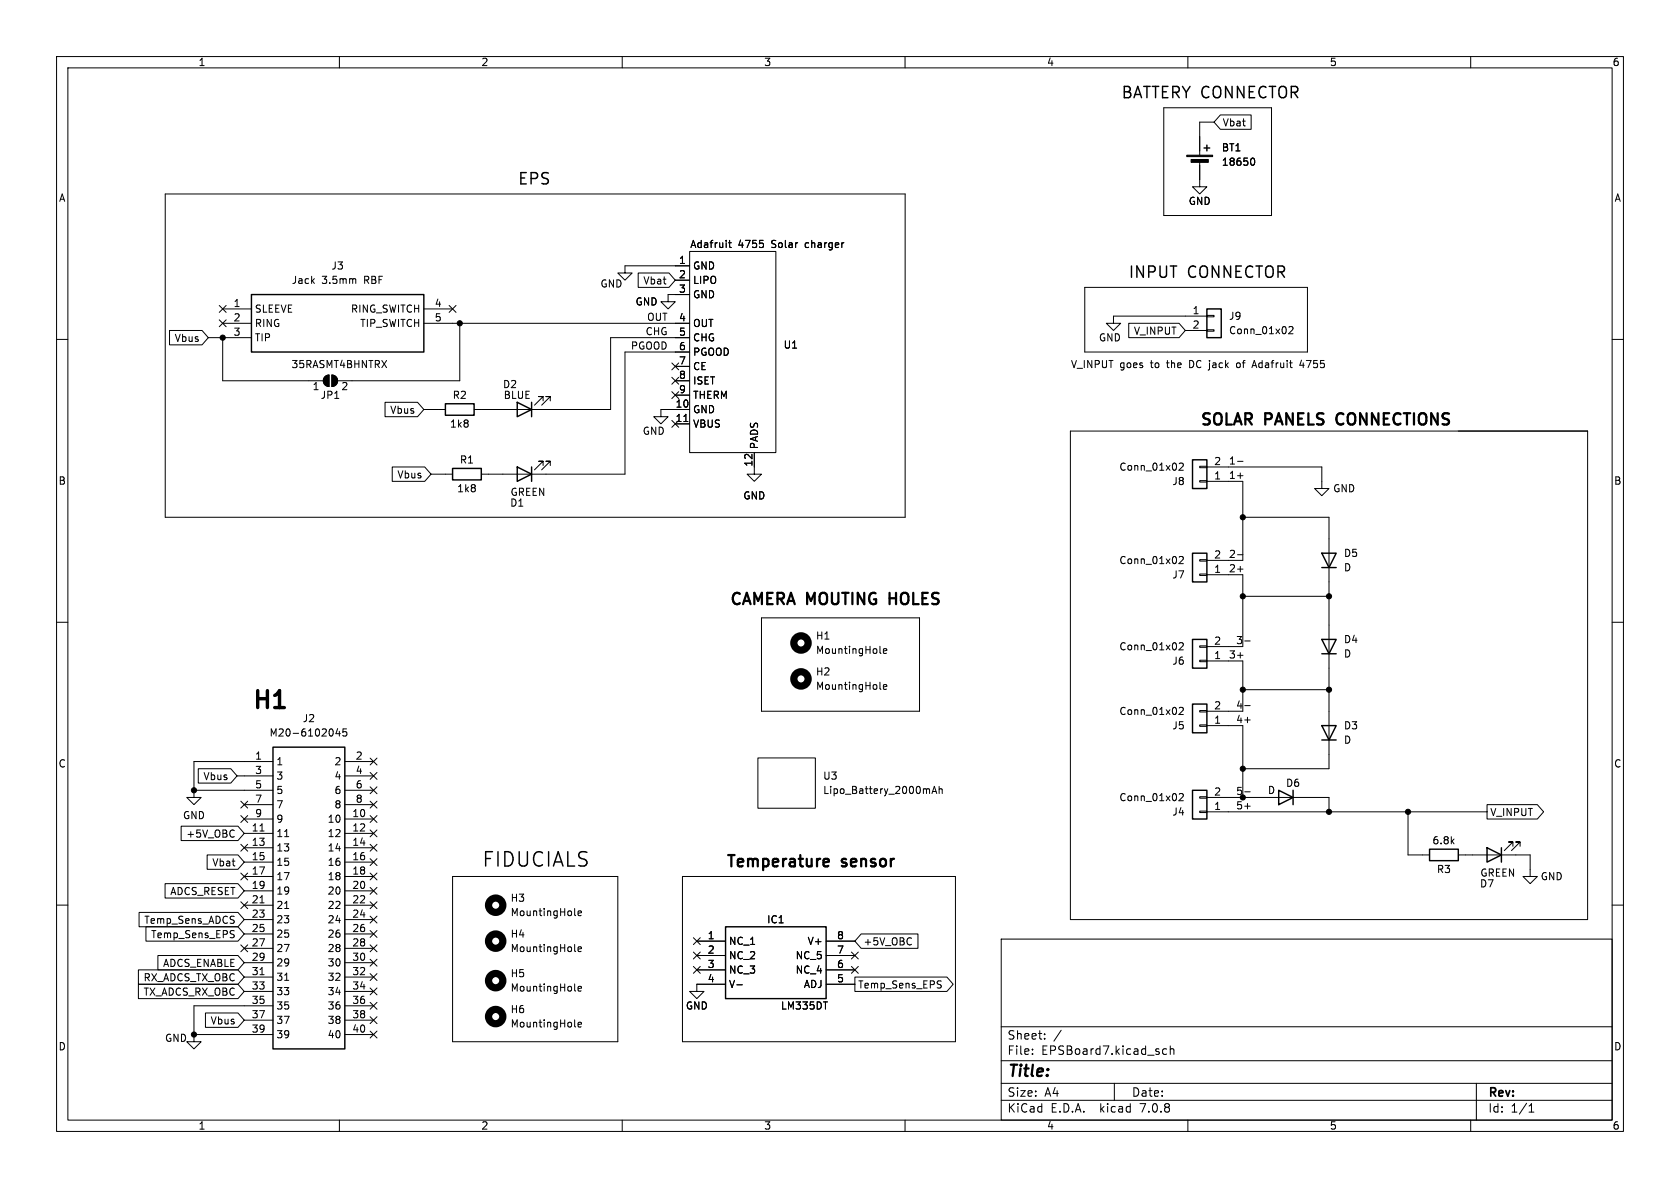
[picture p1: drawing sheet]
<svg xmlns="http://www.w3.org/2000/svg" width="297mm" height="210mm" viewBox="0 0 297 210" stroke-linecap="round" stroke-linejoin="round" font-family="sans-serif">
<g fill="none" stroke="#000" stroke-width=".18">
<path d="M10 10h277v190h-277zM12 12h273v186h-273zM60 10v2M110 10v2M160 10v2M205.7 19.1h19.1v19h-19.1zM210 10v2M260 10v2M29.2 34.3h130.8v57.1h-130.8zM212.1 28.4v4.6h1.3l-1.3 1.3-1.3-1.3h1.3M214.6 21.6h-2.5v5.8M215.7 20.3h5.5v2.6h-5.5l-1.1-1.3z"/>
<path d="M221.3 28l.1-.1a.68 .68 0 0 1 .4 .7 .68 .68 0 0 1-.4 .6h-.1M10 60h2M30 58.4h5.7l1.1 1.3-1.1 1.3h-5.7zM36.8 59.7h7.6M38.8 56.5l1.2 1.3M38.8 54l1.2 1.2M39.4 57.2h5M39.4 59.7v7.6h17.7M39.4 54.6h5M40 56.5l-1.2 1.3M40 54l-1.2 1.2M62.7 49.3l.2 .1v.7"/>
<path d="M74.9 57.2h47M74.9 54.6h5.1M79.4 54l1.2 1.2M80.6 54l-1.2 1.2M81.3 57.2v10.1h-21.6M112.8 48.3h5.5l1.1 1.2-1.1 1.3h-5.5zM119.4 49.5h2.5M121.9 44.5h15.3v35.5h-15.3zM121.9 52.1h-3.8v1.2h1.3l-1.3 1.3-1.3-1.3h1.3M121.9 47h-11.4v1.3h1.3l-1.3 1.2-1.3-1.2h1.3M121.9 59.7h-14v12.7h-24.1M128.8 42.9h.5"/>
<path d="M129 42.5v1.1l.3 .2M134.9 43.1v.5M191.8 50.8h39.3v11.4h-39.3zM199.5 57.1h8.9l1.1 1.3-1.1 1.3h-8.9zM209.5 58.4h3.9M213.4 58.3h1.2v.2h-1.2zM213.4 55.8h1.2v.2h-1.2zM213.4 55.9h-16.6v1.3h1.3l-1.3 1.2-1.2-1.2h1.2M227.9 57.9l.4-.2 .3 .4-.8 .9h.8M285 60h2M57.5 66.6l.7-.3v2a1.02 1.02 0 0 1-1-.6 1.02 1.02 0 0 1 .3-1.1zM58.7 66.3a1.02 1.02 0 0 1 1 1 1.02 1.02 0 0 1-1 1z"/>
<path d="M68.1 71.1h5.7l1.1 1.3-1.1 1.3h-5.7zM74.9 72.4h3.8M96 70.9v-.8h-.8h.8l-1.5 1.5M97.3 70.9v-.8h-.8h.8l-1.5 1.5M118.8 66.7l1.2 1.2M118.8 74.3l1.2 1.2M118.8 64.2l1.2 1.2M118.8 69.2l1.2 1.3M119.4 74.9h2.5M119.4 64.8h2.5M119.4 67.3h2.5M119.4 69.9h2.5"/>
<path d="M120 69.2l-1.2 1.3M120 66.7l-1.2 1.2M120 74.3l-1.2 1.2M120 64.2l-1.2 1.2M120.9 74.5h.7M121.9 72.4h-5.1v1.3h1.3l-1.3 1.2-1.2-1.2h1.2M121.9 62.2h-11.4v21.6h-25.4M189.2 76.2h91.5v86.4h-91.5zM219 64.1l-.3 .1-.1 .2 .1 .5 .3 .1M221.3 65l.4-1.3 .5 1.3M221.4 64.6h.6M230.1 63.7l-.3 .9h.8"/>
<path d="M230.4 64.1v.9M69.3 82.5h5.8l1.1 1.3-1.1 1.3h-5.8zM76.2 83.8h3.8M96 82.3v-.8h-.8h.8l-1.5 1.6M97.3 82.3v-.8h-.8h.8l-1.5 1.6M133.3 80v3.8h1.3l-1.3 1.3-1.2-1.3h1.2M208.5 82l.5-.1 .2 .3-.8 .9h.8M208.5 98.5l.5-.1 .2 .3-.8 .9h.8M212.1 82.4h1.3v.3h-1.3zM212.1 85h1.3v.2h-1.3zM212.1 98.9h1.3v.3h-1.3zM213.4 82.6h20.3v3.8h1.2l-1.2 1.2-1.3-1.2h1.3"/>
<path d="M213.4 85.1h3.8M218.8 98.1h.9M218.8 81.6h.9M218.8 84.1h.9M219.7 91.4h15.2v44.5h-15.2M219.7 85.1v14h-6.3M10 110h2M134.6 109.2h28v16.5h-28zM155.6 115.3l.1 .2M156.2 115.1l.6-.1-.1-.3h-.3l-.2 .1v.7h.5M208.5 113.7l.5-.1 .2 .4-.8 .9h.8M212.1 114.2h1.3v.2h-1.3z"/>
<path d="M212.1 116.7h1.3v.3h-1.3zM212.1 101.5h1.3v.2h-1.3zM213.4 116.8h3.8M213.4 101.6h3.8M218.8 100.6h.9M218.8 115.8h.9M219.7 101.6v12.7h-6.3M219.7 116.8v8.9h-6.3M219.7 105.4h15.2M220.1 113.3h.9M285 110h2M34.3 139.7v1.3h1.3l-1.3 1.2-1.3-1.2h1.3"/>
<path d="M34.3 139.7h14M35 135.9h5.8l1.1 1.3-1.1 1.2h-5.8zM41.9 137.2h6.4M48.3 134.6h-14v5.1M59.7 128.8l-.3 .9h.8M60 129.3v.8M61 134.6h5M61 137.2h5M61 139.7h5M61.3 128.8h-.6l-.1 .7 .2-.2 .4 .1 .1 .2v.4l-.2 .1-.5-.1M65.4 136.6l1.2 1.2M65.4 139.1l1.2 1.2"/>
<path d="M65.4 134l1.2 1.2M66.6 136.6l-1.2 1.2M66.6 139.1l-1.2 1.2M66.6 134l-1.2 1.2M134 134h10.1v8.9h-10.1zM155.6 121.7l.1 .2M156.2 121.4l.6-.1-.1-.2-.3-.1-.2 .2v.6h.5M164.9 139.9h.6M166 139v1.3M166 139.6l.2-.2 .3 .1 .1 .8M208.5 125.2l.5-.2 .2 .4-.8 .9h.8M212.1 125.6h1.3v.3h-1.3z"/>
<path d="M212.1 128.1h1.3v.3h-1.3zM213.4 128.3h6.3v12.7M219.7 121.9h15.2M220.1 124.7h.9M220.1 127.3h.9M220.1 140h.9M10 160h2M29.2 156.2h12.9l1.1 1.3-1.1 1.3h-12.9zM32 146h10.1l1.1 1.3-1.1 1.3h-10.1zM36.6 151.1h5.5l1.1 1.3-1.1 1.3h-5.5zM41.3 146.8h.1M41.4 147.9h-.1"/>
<path d="M42.6 144.2l1.2 1.2M42.6 149.3l1.2 1.2M42.6 159.4l1.2 1.2M42.6 141.6l1.2 1.2M42.6 154.3l1.2 1.2M43.2 144.8h5.1M43.2 147.3h5.1M43.2 149.9h5.1M43.2 152.4h5.1M43.2 154.9h5.1M43.2 157.5h5.1M43.2 142.2h5.1"/>
<path d="M43.8 159.4l-1.2 1.2M43.8 144.2l-1.2 1.2M43.8 149.3l-1.2 1.2M43.8 141.6l-1.2 1.2M43.8 154.3l-1.2 1.2M46 146.9h.7M46 159.6h.7M50.3 147.9h.7M61 144.8h5M61 147.3h5M61 149.9h5M61 152.4h5"/>
<path d="M61 154.9h5M61 157.5h5M61 142.2h5M65.4 151.8l1.2 1.2M65.4 154.3l1.2 1.2M65.4 159.4l1.2 1.2M65.4 156.9l1.2 1.2M65.4 144.2l1.2 1.2M65.4 146.7l1.2 1.2M65.4 149.3l1.2 1.2M65.4 141.6l1.2 1.2M66.6 151.8l-1.2 1.2"/>
<path d="M66.6 154.3l-1.2 1.2M66.6 159.4l-1.2 1.2M66.6 156.9l-1.2 1.2M66.6 144.2l-1.2 1.2M66.6 146.7l-1.2 1.2M66.6 149.3l-1.2 1.2M66.6 141.6l-1.2 1.2M80 154.9h29.2v29.3h-29.2zM120.6 154.9h48.3v29.3h-48.3zM164.8 140.3l.4-1.3 .4 1.3M208.5 140.4l.5-.1 .2 .3-.8 .9h.8M212.1 140.8h1.3v.3h-1.3z"/>
<path d="M212.1 143.4h1.3v.2h-1.3zM213.4 141h21.5v2.5M213.4 143.5h49.5M220.1 142.5h.9M248.9 143.5v7.6h3.8M257.8 151.1h12.7v3.8h1.3l-1.3 1.3-1.3-1.3h1.3M262.9 142.2h8.9l1.1 1.3-1.1 1.3h-8.9zM267.5 149.6v-.8h-.8h.8l-1.6 1.6M268.7 149.6v-.8h-.7h.7l-1.5 1.6M285 160h2M24.5 171.4h17.6l1.1 1.3-1.1 1.3h-17.6zM24.5 174h17.6l1.1 1.3-1.1 1.2h-17.6z"/>
<path d="M24.6 161.3h17.5l1.1 1.3-1.1 1.2h-17.5zM25.8 163.8h16.3l1.1 1.3-1.1 1.3h-16.3zM27.9 168.9h14.2l1.1 1.3-1.1 1.3h-14.2zM36.3 179.1h5.8l1.1 1.2-1.1 1.3h-5.8zM40.9 164.5l.5 .1M41.2 165.2l.2 .2-.2 .4M41.2 162h.2M41.3 162.7v.4M42.6 167l1.2 1.2M43.2 160h5.1M43.2 162.6h5.1M43.2 165.1h5.1"/>
<path d="M43.2 167.6h5.1M43.2 170.2h5.1M43.2 172.7h5.1M43.2 175.3h5.1M43.8 167l-1.2 1.2M46 172.3h.7M48.3 177.8h-14v5.1M50.3 160.6h.7M50.3 173.3h.7M61 160h5M61 162.6h5M61 165.1h5"/>
<path d="M61 167.6h5M61 170.2h5M61 172.7h5M61 175.3h5M61 177.8h5M65.4 162l1.2 1.2M65.4 172.1l1.2 1.2M65.4 174.7l1.2 1.2M65.4 167l1.2 1.2M65.4 164.5l1.2 1.2M65.4 177.2l1.2 1.2M65.4 169.6l1.2 1.2"/>
<path d="M65.4 179.7l1.2 1.2M66.6 162l-1.2 1.2M66.6 172.1l-1.2 1.2M66.6 174.7l-1.2 1.2M66.6 167l-1.2 1.2M66.6 164.5l-1.2 1.2M66.6 177.2l-1.2 1.2M66.6 169.6l-1.2 1.2M66.6 179.7l-1.2 1.2M101.6 168l.2 .2M101.6 161.7l.2 .2M101.6 175l.2 .2"/>
<path d="M102.2 167.8l.6-.1-.1-.3h-.3l-.2 .2 .1 .6h.4M102.2 161.4l.6-.1-.1-.2-.3-.1-.2 .2 .1 .6h.4M102.2 174.8l.6-.1-.1-.3h-.3l-.2 .1 .1 .6h.4M122.6 170.8l1.2 1.3M122.6 165.8l1.2 1.2M122.6 168.3l1.2 1.2M123.2 166.4h5.1M123.2 168.9h5.1M123.2 171.5h5.1M123.8 170.8l-1.2 1.3M123.8 165.8l-1.2 1.2M123.8 168.3l-1.2 1.2"/>
<path d="M128.3 174h-5.1v1.3h1.3l-1.3 1.2-1.3-1.2h1.3M130.3 174.1h.9M146 166.4h5.1M146 168.9h5.1M146 171.5h5.1M146 174h5.1M150.5 170.8l1.2 1.3M150.5 168.3l1.2 1.2M151.1 172.7h16.3l1.1 1.3-1.1 1.3h-16.3zM151.7 170.8l-1.2 1.3M151.7 168.3l-1.2 1.2M152.2 165.1h10.1v2.5h-10.1l-1.1-1.2z"/>
<path d="M161.1 165.8v.1M161.1 166.9v.1M165.9 173.4l.5 .1M166.2 174.1l.2 .2-.2 .4M177 166h108v32h-108zM34.3 182.9v1.3h1.3l-1.3 1.2-1.3-1.2h1.3M34.3 182.9h14M43.2 180.3h5.1M60 198v2M61 180.3h5M61 182.9h5M65.4 182.3l1.2 1.2"/>
<path d="M66.6 182.3l-1.2 1.2M101.6 181.4l.2 .2M102.2 181.1l.6-.1-.1-.2-.3-.1-.2 .2 .1 .6h.4M110 198v2M160 198v2M177 194.5h108M177 191.5h108M177 187.5h108M177 181.5h108M182.5 186.3v.1M182.5 185.5v.1M184.7 183.6v.1"/>
<path d="M184.7 182.8v.1M187.6 182.1l-1.3 2M197 191.5v3M206.2 185.5l-.4-.1-.3 .3v.4l.2 .2h.5M206.9 185.5l.2-.1 .4 .1v.9M206.9 184.9v1.5M210 198v2M260 198v2M261 191.5v6.5M270.3 196.6h.9M270.3 195.5l.4-.4v1.5"/>
</g>
<g fill="none" stroke="#000" stroke-width="1.3">
<circle cx="141.6" cy="113.7" r="1.27"/>
<circle cx="141.6" cy="120" r="1.27"/>
<circle cx="87.6" cy="179.7" r="1.27"/>
<circle cx="87.6" cy="160" r="1.27"/>
<circle cx="87.6" cy="173.4" r="1.27"/>
<circle cx="87.6" cy="166.4" r="1.27"/>
</g>
<g fill="none" stroke="#000" stroke-width=".25">
<path d="M212.9 26.2h1M213.4 25.7v1M44.4 52.1h30.5v10.1h-30.5zM213.4 54.6h2.5v5.1h-2.5zM78.7 71.4h5.1v2h-5.1zM91.4 71.1l2.6 1.3-2.6 1.3zM94 71.1v2.6M80 82.8h5.1v2h-5.1zM91.4 82.6l2.6 1.2-2.6 1.3zM94 82.6v2.5M210.8 81.3h2.6v5.1h-2.6zM210.8 97.8h2.6v5.1h-2.6z"/>
<path d="M233.7 97.8h2.5l-1.3 2.5zM210.8 113h2.6v5.1h-2.6zM233.7 113h2.5l-1.3 2.6zM233.7 115.6h2.5M233.7 100.3h2.5M48.3 132.1h12.7v53.3h-12.7zM210.8 139.7h2.6v5.1h-2.6zM210.8 124.5h2.6v5h-2.6zM226.1 139.7l2.5 1.3-2.5 1.2zM228.6 139.7v2.5M233.7 128.3h2.5l-1.3 2.5zM233.7 130.8h2.5"/>
<path d="M252.7 150.1h5.1v2h-5.1zM262.9 149.9l2.5 1.2-2.5 1.3zM265.4 149.9v2.5M128.3 163.8h17.7v12.7h-17.7z"/>
</g>
<g fill="#000" stroke="#000" stroke-width=".18">
<path d="M209.8 27.4h4.6v.3h-4.6zM210.6 28.2h3v.5h-3zM57.5 66.6l.7-.3v2a1.02 1.02 0 0 1-1-.6 1.02 1.02 0 0 1 .3-1.1zM58.7 66.3a1.02 1.02 0 0 1 1 1 1.02 1.02 0 0 1-1 1z"/>
<circle cx="39.4" cy="59.7" r=".46"/>
<circle cx="81.3" cy="57.2" r=".46"/>
<circle cx="219.7" cy="91.4" r=".46"/>
<circle cx="219.7" cy="105.4" r=".46"/>
<circle cx="234.9" cy="105.4" r=".46"/>
<circle cx="34.3" cy="139.7" r=".46"/>
<circle cx="219.7" cy="135.9" r=".46"/>
<circle cx="219.7" cy="121.9" r=".46"/>
<circle cx="234.9" cy="121.9" r=".46"/>
<circle cx="219.7" cy="141" r=".46"/>
<circle cx="234.9" cy="143.5" r=".46"/>
<circle cx="248.9" cy="143.5" r=".46"/>
<circle cx="34.3" cy="182.9" r=".46"/>
</g>
<path d="M236.4 73.3a1.39 1.39 0 0 0 0 1.5M157.3 104.8v2M157.3 105.8h1.1M145.9 151.8l.5 .1 .1 .4-.9 .2M146.4 153.1l-.5 .1" fill="none" stroke="#000" stroke-width=".4"/>
<text font-size="4.2" x="44.4" y="125.5">H1</text>
<text font-size="3.5" x="85.1" y="153.4">FIDUCIALS</text>
<g font-size="2.8">
<text x="198.1" y="17.5">BATTERY CONNECTOR</text>
<text x="91.4" y="32.8">EPS</text>
<text x="199.4" y="49.3">INPUT</text>
<text x="209.9" y="49.3">CONNECTOR</text>
<text x="212.1" y="75.3">SOLAR PANELS</text>
<text x="237.2" y="75.3">CONNECTIONS</text>
<text x="128.9" y="107.1">CAMERA MOUTING</text>
<text x="158.1" y="107.1">HOLES</text>
<text x="128.3" y="153.4">Temperature</text>
<text x="149" y="153.4">sensor</text>
<text x="178" y="190.9">Title:</text>
</g>
<g font-size="2.1">
<text x="178" y="184">Sheet:</text>
<text x="178" y="186.7">File:</text>
<text x="184.1" y="186.7">EPSBoard7.kicad_sch</text>
<text x="178" y="196.9">KiCad</text>
<text x="178" y="194.1">Size:</text>
<text x="184.7" y="194.1">A4</text>
<text x="185.7" y="196.9">E.D.A.</text>
<text x="194.6" y="196.9">kicad</text>
<text x="200" y="194.1">Date:</text>
<text x="201.8" y="196.9">7.0.8</text>
<text x="263" y="194.3">Rev:</text>
<text x="263" y="196.9">Id:</text>
<text x="267.1" y="196.9">1/1</text>
</g>
<g font-size="1.8">
<text x="35" y="11.9">1</text>
<text x="85" y="11.9">2</text>
<text x="135" y="11.9">3</text>
<text x="185" y="11.9">4</text>
<text x="235" y="11.9">5</text>
<text x="285" y="11.9">6</text>
<text x="216.1" y="22.5">Vbat</text>
<text x="215.9" y="27">BT1</text>
<text x="215.9" y="29.5">18650</text>
<text x="10.3" y="35.9">A</text>
<text x="285.3" y="35.9">A</text>
<text x="210.1" y="36.4">GND</text>
<text x="58.5" y="47.9">J3</text>
<text x="119.9" y="46.7">1</text>
<text x="121.9" y="44">Adafruit</text>
<text x="122.4" y="47.9">GND</text>
<text x="130.5" y="44">4755</text>
<text x="136.5" y="44">Solar</text>
<text x="142.6" y="44">charger</text>
<text x="51.5" y="50.4">Jack</text>
<text x="56.9" y="50.4">3.5mm</text>
<text x="64.5" y="50.4">RBF</text>
<text x="106.1" y="51">GND</text>
<text x="113.6" y="50.5">Vbat</text>
<text x="119.9" y="49.3">2</text>
<text x="119.9" y="51.8">3</text>
<text x="122.4" y="50.4">LIPO</text>
<text x="122.4" y="52.9">GND</text>
<text x="41.2" y="54.4">1</text>
<text x="41.2" y="56.9">2</text>
<text x="41.2" y="59.4">3</text>
<text x="45" y="55.5">SLEEVE</text>
<text x="45" y="58">RING</text>
<text x="61.9" y="55.5">RING_SWITCH</text>
<text x="63.6" y="58">TIP_SWITCH</text>
<text x="76.8" y="54.4">4</text>
<text x="76.8" y="56.9">5</text>
<text x="112.3" y="54.2">GND</text>
<text x="114" y="59.3">CHG</text>
<text x="114.3" y="56.8">OUT</text>
<text x="119.9" y="56.9">4</text>
<text x="119.9" y="59.4">5</text>
<text x="122.4" y="58">OUT</text>
<text x="200.4" y="59.4">V_INPUT</text>
<text x="210.7" y="55.6">1</text>
<text x="210.7" y="58.2">2</text>
<text x="217.2" y="56.7">J9</text>
<text x="217.2" y="59.3">Conn_01x02</text>
<text x="30.8" y="60.6">Vbus</text>
<text x="45" y="60.6">TIP</text>
<text x="51.4" y="65.2">35RASMT4BHNTRX</text>
<text x="111.4" y="61.9">PGOOD</text>
<text x="119.9" y="62">6</text>
<text x="119.9" y="64.5">7</text>
<text x="122.4" y="60.6">CHG</text>
<text x="122.4" y="63.1">PGOOD</text>
<text x="122.4" y="65.6">CE</text>
<text x="138.4" y="61.8">U1</text>
<text x="189.2" y="65.2">V_INPUT</text>
<text x="194.2" y="60.6">GND</text>
<text x="198" y="65.2">goes</text>
<text x="203.5" y="65.2">to</text>
<text x="206.6" y="65.2">the</text>
<text x="210.7" y="65.2">DC jack</text>
<text x="219.5" y="65.2">of</text>
<text x="222.5" y="65.2">Adafruit</text>
<text x="231.1" y="65.2">4755</text>
<text x="55.2" y="69.3">1</text>
<text x="56.6" y="70.7">JP1</text>
<text x="60.3" y="69.3">2</text>
<text x="79.9" y="70.7">R2</text>
<text x="88.8" y="68.8">D2</text>
<text x="88.9" y="70.7">BLUE</text>
<text x="119.9" y="67.1">8</text>
<text x="119.9" y="69.6">9</text>
<text x="122.4" y="68.2">ISET</text>
<text x="122.4" y="70.7">THERM</text>
<text x="68.9" y="73.3">Vbus</text>
<text x="79.5" y="75.8">1k8</text>
<text x="113.5" y="77.1">GND</text>
<text x="119.3" y="72.1">10</text>
<text x="119.3" y="74.7">11</text>
<text x="122.4" y="73.3">GND</text>
<text x="122.4" y="75.8">VBUS</text>
<text x="81.2" y="82.1">R1</text>
<text x="133.1" y="82.6" transform="rotate(-90 133.1 82.6)">12</text>
<text x="134.2" y="79.5" transform="rotate(-90 134.2 79.5)">PADS</text>
<text x="197.8" y="83.4">Conn_01x02</text>
<text x="214.6" y="82.3">2</text>
<text x="217.2" y="82.2">1-</text>
<text x="10.3" y="85.9">B</text>
<text x="70.2" y="84.8">Vbus</text>
<text x="80.7" y="87.2">1k8</text>
<text x="90.1" y="89.8">D1</text>
<text x="90.2" y="87.9">GREEN</text>
<text x="131.3" y="88.5">GND</text>
<text x="207.2" y="86">J8</text>
<text x="214.6" y="84.8">1</text>
<text x="217.2" y="84.7">1+</text>
<text x="235.6" y="87.2">GND</text>
<text x="285.3" y="85.9">B</text>
<text x="197.8" y="99.9">Conn_01x02</text>
<text x="214.6" y="101.3">1</text>
<text x="214.6" y="98.8">2</text>
<text x="217.2" y="98.7">2-</text>
<text x="217.2" y="101.3">2+</text>
<text x="237.5" y="98.7">D5</text>
<text x="237.5" y="101.2">D</text>
<text x="207.2" y="102.5">J7</text>
<text x="144.2" y="113.3">H1</text>
<text x="218.4" y="114">3-</text>
<text x="237.5" y="113.9">D4</text>
<text x="144.2" y="119.6">H2</text>
<text x="144.2" y="115.8">MountingHole</text>
<text x="197.8" y="115.2">Conn_01x02</text>
<text x="207.2" y="117.7">J6</text>
<text x="214.6" y="116.6">1</text>
<text x="214.6" y="114">2</text>
<text x="217.2" y="116.5">3+</text>
<text x="237.5" y="116.4">D</text>
<text x="144.2" y="122.1">MountingHole</text>
<text x="214.6" y="125.5">2</text>
<text x="218.4" y="125.4">4-</text>
<text x="47.6" y="130.4">M20-6102045</text>
<text x="53.4" y="127.9">J2</text>
<text x="197.8" y="126.6">Conn_01x02</text>
<text x="207.2" y="129.1">J5</text>
<text x="214.6" y="128">1</text>
<text x="218.4" y="127.9">4+</text>
<text x="237.5" y="129.1">D3</text>
<text x="237.5" y="131.7">D</text>
<text x="10.3" y="135.9">C</text>
<text x="45" y="134.4">1</text>
<text x="45" y="136.9">3</text>
<text x="48.8" y="135.5">1</text>
<text x="59" y="135.5">2</text>
<text x="62.8" y="134.4">2</text>
<text x="62.8" y="136.9">4</text>
<text x="285.3" y="135.9">C</text>
<text x="35.9" y="138.1">Vbus</text>
<text x="45" y="139.4">5</text>
<text x="45" y="142">7</text>
<text x="48.8" y="138">3</text>
<text x="48.8" y="140.6">5</text>
<text x="48.8" y="143.1">7</text>
<text x="59" y="138">4</text>
<text x="59" y="140.6">6</text>
<text x="59" y="143.1">8</text>
<text x="62.8" y="139.4">6</text>
<text x="62.8" y="142">8</text>
<text x="145.4" y="138">U3</text>
<text x="145.4" y="140.6">Lipo_Battery_2000mAh</text>
<text x="197.8" y="141.8">Conn_01x02</text>
<text x="214.6" y="143.3">1</text>
<text x="214.6" y="140.7">2</text>
<text x="218.4" y="143.2">5+</text>
<text x="218.4" y="140.6">5-</text>
<text x="224.1" y="140.6">D</text>
<text x="227.3" y="139.3">D6</text>
<text x="32.3" y="145">GND</text>
<text x="32.8" y="148.3">+5V_OBC</text>
<text x="44.4" y="147.1">11</text>
<text x="44.4" y="149.6">13</text>
<text x="45" y="144.5">9</text>
<text x="48.8" y="148.2">11</text>
<text x="48.8" y="145.6">9</text>
<text x="57.8" y="145.6">10</text>
<text x="57.8" y="148.2">12</text>
<text x="62.2" y="144.5">10</text>
<text x="62.2" y="147.1">12</text>
<text x="62.2" y="149.6">14</text>
<text x="207.2" y="144.4">J4</text>
<text x="253.1" y="149.5">6.8k</text>
<text x="263.4" y="144.5">V_INPUT</text>
<text x="37.4" y="153.4">Vbat</text>
<text x="44.4" y="152.1">15</text>
<text x="44.4" y="154.7">17</text>
<text x="48.8" y="150.7">13</text>
<text x="48.8" y="153.3">15</text>
<text x="48.8" y="155.8">17</text>
<text x="57.8" y="150.7">14</text>
<text x="57.8" y="153.3">16</text>
<text x="57.8" y="155.8">18</text>
<text x="62.2" y="152.1">16</text>
<text x="62.2" y="154.7">18</text>
<text x="253.9" y="154.5">R3</text>
<text x="261.6" y="155.2">GREEN</text>
<text x="272.3" y="155.8">GND</text>
<text x="30" y="158.4">ADCS_RESET</text>
<text x="44.4" y="157.2">19</text>
<text x="44.4" y="159.8">21</text>
<text x="48.8" y="158.3">19</text>
<text x="48.8" y="160.9">21</text>
<text x="57.8" y="158.3">20</text>
<text x="57.8" y="160.9">22</text>
<text x="62.2" y="157.2">20</text>
<text x="62.2" y="159.8">22</text>
<text x="90.2" y="159.6">H3</text>
<text x="261.5" y="157.1">D7</text>
<text x="25.4" y="163.5">Temp_Sens_ADCS</text>
<text x="26.6" y="166.1">Temp_Sens_EPS</text>
<text x="44.4" y="162.3">23</text>
<text x="44.4" y="164.8">25</text>
<text x="44.4" y="167.4">27</text>
<text x="48.8" y="163.4">23</text>
<text x="48.8" y="166">25</text>
<text x="57.8" y="163.4">24</text>
<text x="57.8" y="166">26</text>
<text x="62.2" y="162.3">24</text>
<text x="62.2" y="164.8">26</text>
<text x="62.2" y="167.4">28</text>
<text x="90.2" y="166">H4</text>
<text x="90.2" y="162.2">MountingHole</text>
<text x="125" y="166.1">1</text>
<text x="128.8" y="167.2">NC_1</text>
<text x="135.5" y="163.4">IC1</text>
<text x="142.7" y="167.2">V+</text>
<text x="147.9" y="166.1">8</text>
<text x="152.6" y="167.3">+5V_OBC</text>
<text x="25.3" y="173.7">RX_ADCS_TX_OBC</text>
<text x="28.7" y="171.1">ADCS_ENABLE</text>
<text x="44.4" y="169.9">29</text>
<text x="44.4" y="172.5">31</text>
<text x="48.8" y="168.5">27</text>
<text x="48.8" y="171">29</text>
<text x="48.8" y="173.6">31</text>
<text x="57.8" y="168.5">28</text>
<text x="57.8" y="171">30</text>
<text x="57.8" y="173.6">32</text>
<text x="62.2" y="169.9">30</text>
<text x="62.2" y="172.5">32</text>
<text x="90.2" y="168.5">MountingHole</text>
<text x="90.2" y="172.9">H5</text>
<text x="125" y="168.7">2</text>
<text x="125" y="171.2">3</text>
<text x="125" y="173.7">4</text>
<text x="128.8" y="169.8">NC_2</text>
<text x="128.8" y="172.3">NC_3</text>
<text x="140.6" y="172.3">NC_4</text>
<text x="140.6" y="169.8">NC_5</text>
<text x="147.9" y="173.7">5</text>
<text x="147.9" y="171.2">6</text>
<text x="147.9" y="168.7">7</text>
<text x="25.3" y="176.2">TX_ADCS_RX_OBC</text>
<text x="44.4" y="175">33</text>
<text x="44.4" y="177.5">35</text>
<text x="48.8" y="176.1">33</text>
<text x="48.8" y="178.7">35</text>
<text x="57.8" y="176.1">34</text>
<text x="57.8" y="178.7">36</text>
<text x="62.2" y="175">34</text>
<text x="62.2" y="177.5">36</text>
<text x="90.2" y="179.3">H6</text>
<text x="90.2" y="175.5">MountingHole</text>
<text x="121.2" y="178.7">GND</text>
<text x="128.8" y="174.9">V-</text>
<text x="138" y="178.7">LM335DT</text>
<text x="142" y="174.9">ADJ</text>
<text x="151.6" y="174.9">Temp_Sens_EPS</text>
<text x="10.3" y="185.9">D</text>
<text x="29.1" y="184.4">GND</text>
<text x="37.1" y="181.3">Vbus</text>
<text x="44.4" y="180.1">37</text>
<text x="44.4" y="182.6">39</text>
<text x="48.8" y="181.2">37</text>
<text x="48.8" y="183.7">39</text>
<text x="57.8" y="181.2">38</text>
<text x="57.8" y="183.7">40</text>
<text x="62.2" y="180.1">38</text>
<text x="62.2" y="182.6">40</text>
<text x="90.2" y="181.8">MountingHole</text>
<text x="285.3" y="185.9">D</text>
<text x="35" y="199.9">1</text>
<text x="85" y="199.9">2</text>
<text x="135" y="199.9">3</text>
<text x="185" y="199.9">4</text>
<text x="235" y="199.9">5</text>
<text x="285" y="199.9">6</text>
</g>
</svg>
